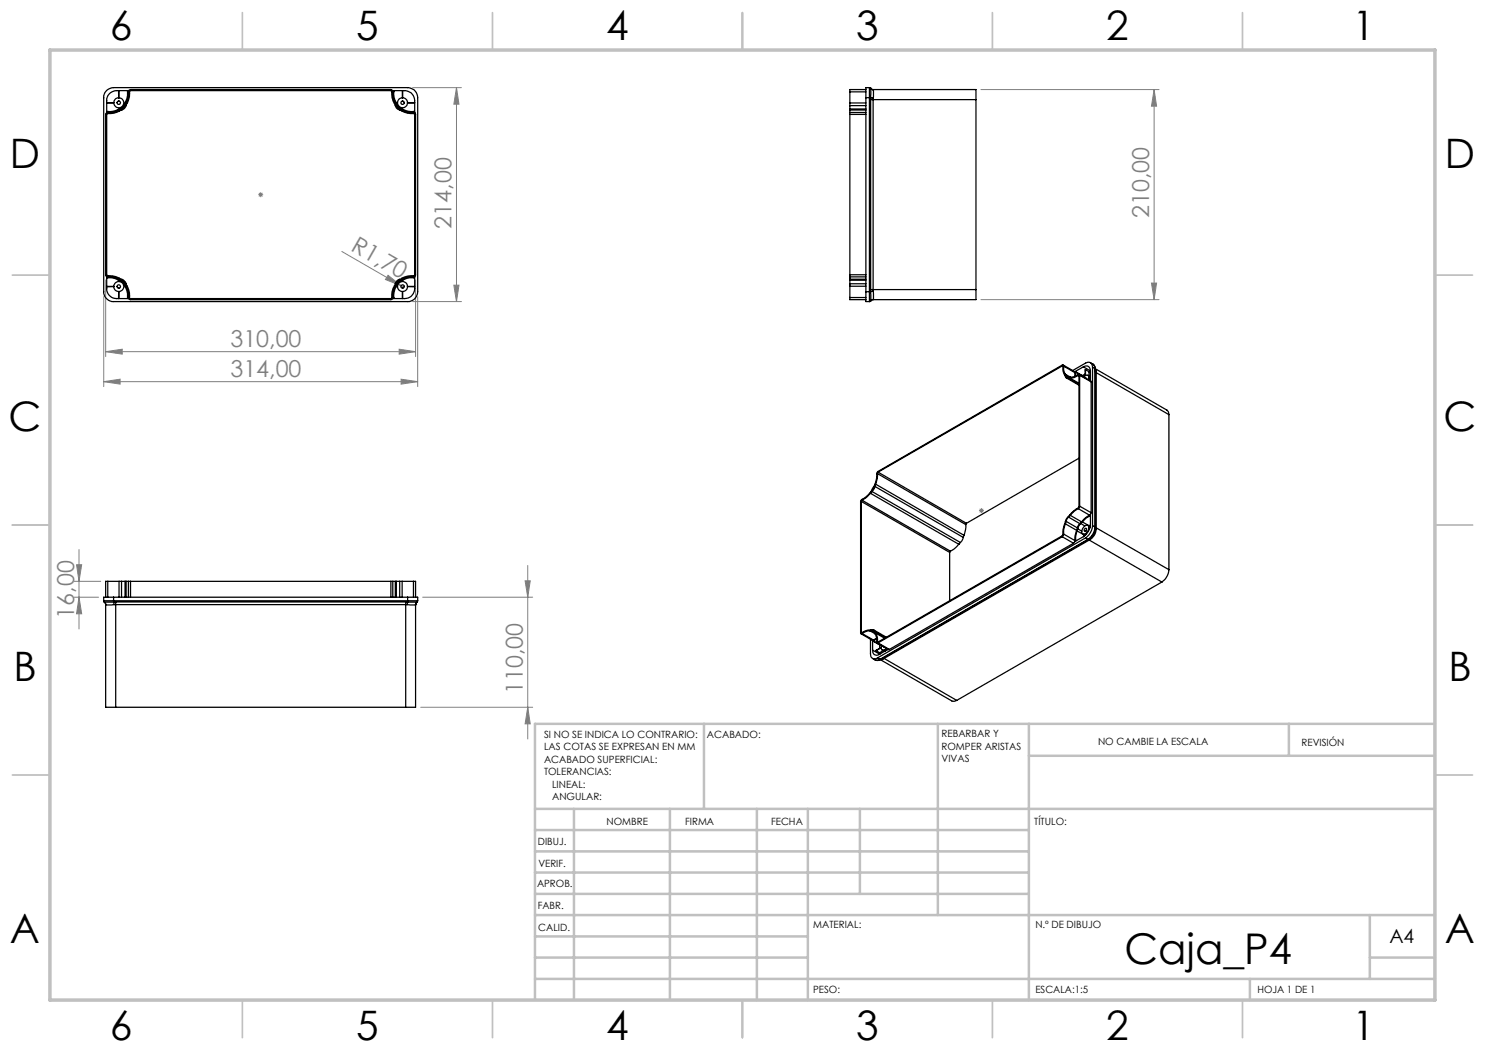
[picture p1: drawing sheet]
<svg xmlns="http://www.w3.org/2000/svg" width="297mm" height="210mm" viewBox="0 0 297 210" stroke-linecap="round" stroke-linejoin="round" font-family="sans-serif">
<g fill="none" stroke="#808080" stroke-width=".2">
<path d="M82.5 17.5h9.8M91.3 17.5l.5 3.3h-1zM91.3 17.5v42.8M196.2 17.9h35.6M230.8 17.9l.5 3.3h-1zM230.8 17.9v42M51.6 38.9h1M51.8 38.6l.7 .7M52.1 38.4v1M52.5 38.6l-.7 .7M20.7 59.3v18M21.1 56v15.3"/>
<path d="M68.4 50.3l11.8 6.8M77.6 55.1l2.6 2-3.1-1.2zM80.2 57.1l.3 .2M83.1 56v15.3M83.5 59.3v18M90.8 57h1l-.5 3.3zM196.2 59.9h35.6M230.3 56.6h1l-.5 3.3zM20.7 76.3l3.3-.5v1zM20.7 76.3h62.8M21.1 70.3l3.3-.5v1zM21.1 70.3h62"/>
<path d="M79.8 69.8l3.3 .5-3.3 .5zM80.2 75.8l3.3 .5-3.3 .5zM82.5 60.3h9.8M14.8 119.4h4.9M14.8 116.3h5.3M15.3 113h1l-.5 3.3zM15.8 109.9v15.9M15.8 119.4l.5 3.4h-1zM84.5 119.4h22M105 116.2h1l-.4 3.2zM105.6 113.1v34.7M195.8 102.1h1"/>
<path d="M195.9 101.8l.7 .7M196.3 101.6v1M196.6 101.8l-.7 .7M84.1 141.5h22.4M105.6 141.5l.4 3.3h-1z"/>
</g>
<g fill="none" stroke="#c0c0c0" stroke-width=".35">
<path d="M48.5 2.5v7.5M98.5 2.5v7.5M148.5 2.5v7.5M198.5 2.5v7.5M248.5 2.5v7.5M2.5 55h7.5M287 55h7.5M2.5 105h7.5M287 105h7.5M2.5 155h7.5M287 155h7.5M48.5 200v7.5"/>
<path d="M98.5 200v7.5M148.5 200v7.5M198.5 200v7.5M248.5 200v7.5"/>
</g>
<g fill="none" stroke="#c0c0c0" stroke-width=".5">
<path d="M140.8 144.8v17M187.6 144.8v38.2M205.8 144.8v55.2M205.8 151.2h81.2M257.8 144.8v6.4M287 144.8h-180v55.2M107 161.8h180M107 178.8h98.8M107 174.5h98.8M107 170.3h98.8M107 166h98.8M114.8 161.8v38.2"/>
<path d="M134 161.8v38.2M151.4 161.8v38.2M161.6 161.8v38.2M172 161.8v17M107 195.8h180M107 191.5h54.6M107 187.3h54.6M107 183h180M250 195.8v4.2M274 191.5h13M274 183v12.8"/>
</g>
<path d="M10 10h277v190h-277z" fill="none" stroke="#c0c0c0" stroke-width=".7"/>
<g fill="#808080">
<path d="M77.6 55.1l2.6 2-3.1-1.2z"/>
<path d="M20.7 76.3l3.3-.5v1zM80.2 75.8l3.3 .5-3.3 .5z"/>
<path d="M90.8 57h1l-.5 3.3zM91.3 17.5l.5 3.3h-1z"/>
<path d="M105 116.2h1l-.4 3.2zM105.6 141.5l.4 3.3h-1zM15.3 113h1l-.5 3.3zM15.8 119.4l.5 3.4h-1zM230.8 17.9l.5 3.3h-1zM230.3 56.6h1l-.5 3.3z"/>
<path d="M21.1 70.3l3.3-.5v1zM79.8 69.8l3.3 .5-3.3 .5z"/>
</g>
<g fill="none" stroke="#000" stroke-width=".25">
<path d="M21.4 18l1.3-.5h58.8a1.97 1.97 0 0 1 2 2v38.8a2.04 2.04 0 0 1-2 2h-58.8a1.97 1.97 0 0 1-2-2v-39.1l.3-.7zM22 18.6l1-.4 2.7-.1-.1 .1a6.2 6.2 0 0 1-1.1 3.3l-.5 .2a4.7 4.7 0 0 1-2.6 .7l-.1 .1v-2.7l.3-.7zM23.7 18.1v1.5a.96 .96 0 0 0-.9 .9h-1.5M23.8 18.1v1.5a1 1 0 0 1 .9 1 1 1 0 0 1-.9 1 1 1 0 0 1-1-1h-1.5M25.8 18.1l.3-.2h52.1l.3 .2a5.9 5.9 0 0 0 1.2 3.6l.3 .1a6.3 6.3 0 0 0 3 .8l.1 .2v32.2a.33 .33 0 0 1-.4 .3l-.9 .1-1.4 .4a1.71 1.71 0 0 0-1.3 1.4 4.6 4.6 0 0 0-.6 2.5l-.3 .2h-52.3a.78 .78 0 0 1-.2-1l-.5-1.7a1.75 1.75 0 0 0-1.4-1.4l-1.4-.4-1-.1-.3-.2 .1-32.4a.83 .83 0 0 1 1-.2l.8-.1 .9-.4a1.63 1.63 0 0 0 1.3-1.4 4.8 4.8 0 0 0 .6-2.5zM26 18.2h52.3a7.2 7.2 0 0 0 1.2 3.6l.4 .2a6.2 6.2 0 0 0 3 .8v32.3a5.8 5.8 0 0 0-3.7 1.3l-.1 .4a5 5 0 0 0-.8 2.9h-52.3a6.1 6.1 0 0 0-1.3-3.7l-.3-.1a6 6 0 0 0-3-.8v-32.4a6.1 6.1 0 0 0 3.7-1.3l.1-.3a5.5 5.5 0 0 0 .8-2.9zM78.6 18.1h2.3a1.97 1.97 0 0 1 2 2v2.4v-.1a5.9 5.9 0 0 1-3.3-1.1l-.3-.5a5 5 0 0 1-.6-2.6zM80.5 18.1v1.5a.99 .99 0 0 0-1 1 .99 .99 0 0 0 1 .9 .99 .99 0 0 0 1-.9h1.4M80.5 18.1v1.5a.96 .96 0 0 1 1 .9h1.4M170 18.4v2.2M170 18.4h3.2M173.2 17.9h-3.2v.5"/>
<path d="M173.2 19.5v38.8M173.2 19.5h.7M173.9 17.5v2M173.9 17.5l.2 .2M173.9 19.5h.2M173.9 17.5h-.7v2M173.9 19.5v38.8M174.1 17.7v1.8M174.1 17.7l.6 .2M174.1 19.5l.6 .1M174.1 19.9h.5M174.1 17.7h.1"/>
<path d="M174.1 17.7l.5 .2M174.1 19.5v38.8M174.6 17.9h20.6v2M174.6 19.9v38M174.6 19.9h20.6M174.6 17.9h.1M174.7 17.9v1.7M174.7 19.6l-.1 .3M195.2 19.9v38M170 22.5v.4M170 22v.5M170 21.8v.2"/>
<path d="M170 21.1v.7M170 20.6v.5M170 20.6h3.2M170 22.5h3.2M170 22.9v32.1M170 22.9h3.2M170 22h3.2M170 21.8h3.2M170 21.1h3.2M21.3 55.4l.1 .1a5.9 5.9 0 0 1 3.3 1.1l.2 .5a4.6 4.6 0 0 1 .6 2.5l.2 .1h-2.4a1.97 1.97 0 0 1-2-2zM21.3 57.3h1.5M22.8 57.3a.96 .96 0 0 0 .9 1v1.4"/>
<path d="M22.8 57.3a1.01 1.01 0 0 1 1-1 1.01 1.01 0 0 1 1 1 1.01 1.01 0 0 1-1 1v1.4M22.8 57.3l-1.5 .1M23.4 57.3h.1M79.7 56.5l.6-.4a4.6 4.6 0 0 1 2.6-.6v-.1v2.3a2.04 2.04 0 0 1-2 2h-2.3l.1-.1a6.1 6.1 0 0 1 1-3.1zM80.9 57.3h.1M81.5 57.3a1 1 0 0 0-1-1 1 1 0 0 0-1 1 1 1 0 0 0 1 1v1.4M81.5 57.3a.96 .96 0 0 1-1 1v1.4M81.5 57.3l1.4 .1M81.5 57.3h1.4M170 55v.4M170 55.4v.4M170 55.8v.2"/>
<path d="M170 56v.8M170 56.8v.4M170 57.2v2.3M170 59.5v.4h3.2M170 55.4h3.2M170 55h3.2M170 55.8h3.2M170 56h3.2M170 56.8h3.2M170 57.2h3.2M170 59.5h3.2M173.2 58.3v2h.7"/>
<path d="M173.2 58.3h.7M173.9 58.3v2M173.9 58.3h.2M174.1 58.3v1.9M174.1 57.9h.5M174.6 59.9l-.5 .3M174.6 57.9l.1 .3M174.6 57.9h20.6M174.7 58.2l-.6 .1M174.7 58.2v1.7M174.7 59.9l-.6 .3M174.7 59.9h-.1"/>
<path d="M195.2 57.9v2h-20.6M174.1 60.2l-.2 .1M174.1 60.2h.1M212.4 73.2h.1a3.7 3.7 0 0 0 .8 2.4h.4M212.4 73.2l.2 .1M212.4 73.2l-36.8 21.2M212.7 73l2.2 1.3 .1 .2M212.7 73.2a2.21 2.21 0 0 0 .4 1.7M212.7 73.2l-.1-.2h-.2l-37 21.5-.2 1.8-.5 1.4-1.1 1.3-1.3 .9-.2 .3v26.3a.18 .18 0 0 0 .1 .3 .18 .18 0 0 0 .2-.1M212.7 73.2l2.3 1.3M213.1 74.9l.1 .3M213.1 74.9l1 .5"/>
<path d="M213.2 75.2l.1 .2 .4 .1M213.2 75.2l.5 .3M213.3 75.6l2.5 1.4M213.7 75.6h.3M213.7 75.6l2.1 1.3M214 75.6l1.8 1.1M214.1 75.4l-.4 .1M215 74.5v.8M215.1 74.3l1.4 .9-1.4-.8M215.1 74.4l.1 .8M215.7 75.1h.1M215.7 75.1a2.44 2.44 0 0 1-1.7 .5"/>
<path d="M215.7 75.1l.1 .1M215.8 75.1v26.4l-1 .6-1 1.1a6.2 6.2 0 0 0-1.3 3.9l-36.9 21.3-.1-.1M215.9 74.9l2.3 1.3v.2M215.9 75.1v-.2h-.2a2.31 2.31 0 0 1-1.6 .5M215.9 75.1v26.1M215.9 75.1l2.3 1.3M216.7 73.4l-1.7 .9 .1 .1M216.7 73.4a.87 .87 0 0 1 1-.1 .87 .87 0 0 1 .4 .9M216.7 73.4l1.4 .8M217.1 74.8l-.6 .3M217.1 73.9v1.2l-.4 .3M217.1 73.9v1.2a.42 .42 0 0 1 .5 0 .42 .42 0 0 1 .2 .4l.3-.2"/>
<path d="M217.1 73.9l.7 .5M217.2 75.6l.1 .1M217.6 75.1l.5 .2M217.8 75.6l-.1 .3M217.8 75.6l.3 .1M217.8 74.4v.8M218 76l.1 .1M218.1 74.2v1.9h-.2M218.1 72.5l.5 .3M218.1 75.4l-.3 .2M218.1 74.2l-.3 .2M218.2 76.4v26.1"/>
<path d="M218.5 73.4a.87 .87 0 0 0-.4-.9 .87 .87 0 0 0-1 .1l-2.6 1.5M218.5 73.4v31.7M218.5 73.4l.5 .3M218.6 72.8l.3 .4 .2 .7M218.6 72.8l.3 .4 .1 .5M219 73.7l.1 .2M219 73.7v31.7M219.1 73.8l14.3 8.2 .4 .9M219.1 74.4l14.7 8.5M219.1 73.8l.2 .5M219.1 74.1l.2 .2M219.1 73.9v31.6"/>
<path d="M219.3 74.3v31.5M174.1 98.7l-1 1-.7 .3M174.1 98.7l17.7 10.2M174.4 98.3l-.3 .4M174.4 98.3l17.7 10.2M174.9 97.1l-.7 1.2M175 97.3l-.6 1M175 97.3l17.7 10.2M175.1 96.8l-.1 .5M175.1 96.8l17.7 10.3M175.5 94.7l-.1 1-.3 1.1M175.5 94.7l17.6 10.2"/>
<path d="M175.6 94.4l-.1 .3M175.6 94.4l17.7 10.3M215.8 91.6l-22.5 13.1M233.8 82.9v31M21.6 116.3h2.2M21.6 116.3h-.5v3.1M21.6 116.3v3.1M22.7 119.4h-2v.7M22.7 119.4h58.8M22.7 119.4v.7M23.8 116.3h.5M23.8 116.3v3.1"/>
<path d="M24.3 116.3h.7M24.3 116.3v3.1M25 116.3h.2M25 116.3v3.1M25.2 116.3h.5M25.2 116.3v3.1M25.7 116.3h.4M25.7 116.3v3.1M26.1 116.3v3.1M26.1 116.3h52.1M78.2 116.3h.4M78.2 116.3v3.1"/>
<path d="M78.6 116.3h.5M78.6 116.3v3.1M79.1 116.3h.2M79.1 116.3v3.1M79.3 116.3h.6M79.3 116.3v3.1M79.9 116.3h.5M79.9 116.3v3.1M80.4 116.3h2.3M80.4 116.3v3.1M81.5 119.4h2v.7M81.5 119.4v.7"/>
<path d="M82.7 116.3h.4v3.1M82.7 116.3v3.1M172.3 100.3v26.2M172.3 100.3l17.6 10.2M172.4 100l-.1 .3M172.4 100l17.7 10.2M189.9 110.5v9.6M190.1 110.2l-.2 .3M191.8 108.9l-1.1 .9-.6 .4M192.1 108.5l-.3 .4M192.7 107.5l-.6 1M192.8 107.1l-.1 .4"/>
<path d="M193.1 104.9v1l-.3 1.2M193.3 104.7l-.2 .2M212.4 107.3l-36.8 21.3M212.4 107.3l2.3 1.3M212.7 106.8l-.3 .5M212.7 106.8l2.3 1.3M213.1 104.8l-.3 1-.1 1M213.1 104.8l2.2 1.3M213.2 104.3l-.1 .5M213.2 104.3l2.3 1.3M213.7 103.4l-.5 .9M213.7 103.4l2.3 1.3"/>
<path d="M214.1 103.1l-.4 .3M214.1 103.1l2.2 1.3M214.7 108.6l-36.8 21.3M215 108.1l-.3 .5M215.1 108l.2 .1M215.3 106.1l-.3 1v1M215.4 106.2l-.3 1.2v.6M215.4 106.2l1.4 .8M215.5 105.6l-.2 .5M215.5 105.8l-.1 .4M215.5 105.8l.9 .4M215.7 101.7l-.9 .6-.7 .8"/>
<path d="M215.7 101.7l2.2 1.3M215.9 101.2l-.2 .5M215.9 101.2l2.3 1.3M216 104.7l-.5 .9M216.1 104.7l-.3 .3-.3 .8M216.1 104.7l.9 .5M216.3 104.4l-.3 .3M216.5 104.4l-.4 .3M216.5 104.4l1.4 .8M216.8 107l-.1 .3M216.9 107h-.1M217.1 106.2h.1"/>
<path d="M217.1 107.6l-41.6 24M217.1 107.6l.5 .3M217.1 106.7v.3M217.1 106.7l.1 .1M217.3 105.8l-.2 .4M217.3 105.8a.26 .26 0 0 0-.4 0 .26 .26 0 0 0 .2 .4M217.3 105.8h.1M217.6 105.1l.4 .3-.2 .1a.51 .51 0 0 0-.5-.5 .51 .51 0 0 0-.5 .4 .9 .9 0 0 0-.1 1.4h.4v.3l-.5-.3M217.6 107.9h.1M217.6 107.9l.2 .1M217.6 107.9l-41.6 24M217.7 107.9l-41.6 24"/>
<path d="M217.8 105.5l-.1 .6-.6 .6M217.8 105.5l.1 .1M217.8 107.8l.3 .1M217.8 108l14.6 8.4M217.8 108l-41 23.7M217.9 105.2h-.1M217.9 103.2l.2-.2v1.9a3.3 3.3 0 0 1-1.4 2.4l-1.7 1 .1-.3M217.9 103.2l-.7 .5-.7 .7M217.9 103l-1 .7-.6 .7M217.9 103.2l.2 .1M218 105.4l-.2 .1M218.1 107.9l-.3 .1"/>
<path d="M218.1 105l-.2 .2M218.2 102.5l-.3 .5M218.5 105.1a3.3 3.3 0 0 1-1.4 2.5M218.5 105.1l.5 .3M219 105.4a3.3 3.3 0 0 1-1.4 2.5M219 105.4l.1 .1M219.1 105.5a2.98 2.98 0 0 1-1.4 2.4M219.1 105.7l.2 .1M219.1 105.4l14.7 8.5M219.3 105.8l-.4 1.2-.8 .9M232.4 116.4l-41.1 23.7M233.8 113.9a3.3 3.3 0 0 1-1.4 2.5"/>
<path d="M20.7 120.1h2M20.7 120.1l.2 .3M20.9 120.4l.3 .5M20.9 120.4h1.8M20.9 120.4l.2 .5M21.1 120.9v20.6h2M21.1 120.9h.1M21.2 120.9h1.6M22.7 120.4l.1 .5M22.7 120.1v.3M22.7 120.1h58.8M22.8 120.9h58.6"/>
<path d="M23.1 120.4v21.1M23.1 120.4h-.4M23.1 120.4h58M81.1 120.4v21.1M81.1 120.4h.4M81.4 120.9h1.7M81.5 120.4h1.9M81.5 120.4l-.1 .5M81.5 120.1h2M81.5 120.1v.3M83.1 120.9h.1M83.1 120.9v20.6h-2"/>
<path d="M83.4 120.4l-.3 .5M83.5 120.1l-.1 .3M172.2 126.7l2.2 1.3h.3M172.3 126.5h.1M172.4 126.7l2.3 1.3M174 126.2h-.6l-1 .5M174 126.2l1 .5M174.1 127.8v3a.86 .86 0 0 0 .4 .9 .86 .86 0 0 0 1-.1M174.4 126.1l.3 .1 .1 .2M174.4 126.1l-.4 .1M174.4 126.1l.4 .3M174.5 130a.85 .85 0 0 0 .4 1 .85 .85 0 0 0 1-.2"/>
<path d="M174.5 131.7l.5 .3M174.5 130l1.4 .8M174.6 128.2l1.4 .8M174.7 128.2l-.2-.1v1.9M174.7 128.2l1.4 .8h-.1M174.8 126l2.5 1.5M174.8 126.4l.2 .3M175 126.3a.76 .76 0 0 0-.9-.3h-.6l-1.1 .5M175 126.3l.1 .3M175 126.3l2.1 1.3M175 126.7l.3 .8v.9l.3 .2M175.1 126.6a2.44 2.44 0 0 1 .4 1.7"/>
<path d="M175.1 126.6l1.9 1.1M175.2 130.1l.7 .5M175.3 127.8l-.6 .4M175.3 127.7l-.6 .3M175.4 128.6l2.3 1.3h.2M175.5 128.3l.1 .1M175.5 131.6l.5 .3M175.6 128.6l2.3 1.3M175.9 129v.7M175.9 130.6v.2M176 131.9h.1M176 131.9l-.7 .2-.3-.1"/>
<path d="M176.1 131.9l14.3 8.3 .5 .1 .4-.2M176.1 131.9l-.6 .2-.5-.1M176.3 129.1l-.1 .4-1 .6M176.4 131.8h.2M176.4 130l.5 .3v-.4a.4 .4 0 0 1-.5 .1 .4 .4 0 0 1-.2-.5l-1 .6M176.6 131.6l.2 .1M176.6 131.8l-.5 .1M176.7 130.1l-.8 .5M176.7 129.4h.1M176.8 131.7l14.5 8.4M176.8 131.7l-.2 .1M177 129.9v.4"/>
<path d="M177 129.9l.3 .2M177.3 129.6l-.3 .3M177.4 129.8l.2 .1-1.7 .9M177.5 129.9h.1M23.1 141.5h58"/>
<circle cx="23.8" cy="20.5" r=".34"/>
<circle cx="80.5" cy="20.5" r=".35"/>
<circle cx="23.8" cy="57.3" r=".34"/>
<circle cx="80.5" cy="57.3" r=".35"/>
</g>
<text font-size="8.5" x="224.9" y="192.7">Caja_P4</text>
<g font-size="8.1">
<text x="22" y="8">6</text>
<text x="71.2" y="8">5</text>
<text x="121.2" y="8">4</text>
<text x="171.3" y="8">3</text>
<text x="221.3" y="8">2</text>
<text x="270.5" y="8">1</text>
<text x="2" y="33.6">D</text>
<text x="289" y="33.6">D</text>
<text x="1.7" y="86.1">C</text>
<text x="288.7" y="86.1">C</text>
<text x="2.7" y="136.1">B</text>
<text x="289.7" y="136.1">B</text>
<text x="2" y="188.6">A</text>
<text x="289" y="188.6">A</text>
<text x="22" y="208">6</text>
<text x="71.2" y="208">5</text>
<text x="121.2" y="208">4</text>
<text x="171.3" y="208">3</text>
<text x="221.3" y="208">2</text>
<text x="270.5" y="208">1</text>
</g>
<g font-size="4.7" fill="#808080">
<text x="90.3" y="45.7" transform="rotate(-90 90.3 45.7)">214,00</text>
<text x="229.8" y="43.6" transform="rotate(-90 229.8 43.6)">210,00</text>
<text x="70" y="50" transform="rotate(30 70 50)">R1,70</text>
<text x="46.1" y="69.3">310,00</text>
<text x="46.1" y="75.3">314,00</text>
<text x="14.8" y="123.7" transform="rotate(-90 14.8 123.7)">16,00</text>
<text x="104.5" y="138.8" transform="rotate(-90 104.5 138.8)">110,00</text>
</g>
<text font-size="3.9" x="277.9" y="188.5">A4</text>
<g font-size="2">
<text x="108.8" y="147.6">SI NO SE INDICA LO CONTRARIO:</text>
<text x="141.4" y="147.6">ACABADO:</text>
<text x="188.3" y="147.5">REBARBAR Y</text>
<text x="188.3" y="150">ROMPER ARISTAS</text>
<text x="219.6" y="149">NO CAMBIE LA ESCALA</text>
<text x="260.3" y="149.2">REVISIÓN</text>
<text x="108.8" y="150.1">LAS COTAS SE EXPRESAN EN MM</text>
<text x="108.8" y="152.6">ACABADO SUPERFICIAL:</text>
<text x="108.8" y="155.1">TOLERANCIAS:</text>
<text x="188.3" y="152.5">VIVAS</text>
<text x="110.4" y="157.6">LINEAL:</text>
<text x="110.4" y="160.1">ANGULAR:</text>
<text x="121.3" y="165">NOMBRE</text>
<text x="137" y="164.9">FIRMA</text>
<text x="154.2" y="164.9">FECHA</text>
<text x="206.9" y="164.9">TÍTULO:</text>
<text x="107.6" y="169.1">DIBUJ.</text>
<text x="107.7" y="173.3">VERIF.</text>
<text x="107.4" y="177.4">APROB.</text>
<text x="107.5" y="181.8">FABR.</text>
<text x="162.6" y="185.5">MATERIAL:</text>
<text x="207.1" y="185.5">N.º DE DIBUJO</text>
<text x="107.7" y="186.1">CALID.</text>
<text x="162.6" y="198.5">PESO:</text>
<text x="207.1" y="198.6">ESCALA:1:5</text>
<text x="251.5" y="198.6">HOJA 1 DE 1</text>
</g>
</svg>
